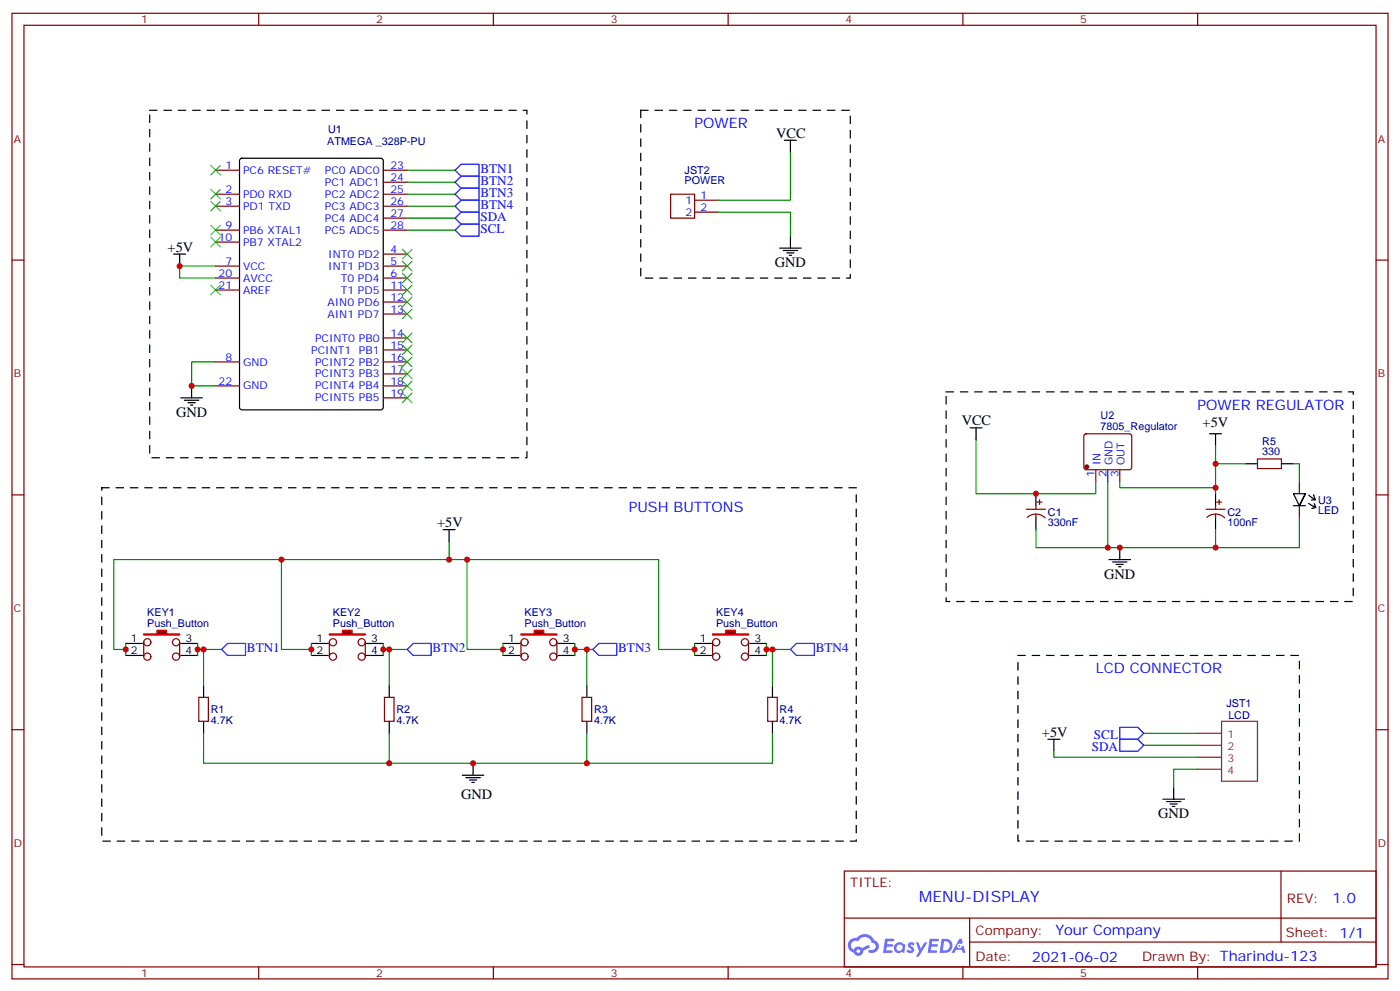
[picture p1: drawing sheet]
<svg xmlns="http://www.w3.org/2000/svg" width="412mm" height="292mm" viewBox="0 0 412 292" stroke-linecap="round" stroke-linejoin="round" font-family="sans-serif">
<g fill="none" stroke="#870000" stroke-width=".35">
<path d="M3.5 3.9h405.4v284.4h-405.4zM7.1 7.4h398.2v277.3h-398.2zM76.2 3.9v3.5M145.3 3.9v3.5M214.5 3.9v3.5M283.6 3.9v3.5M352.8 3.9v3.5M3.5 76.6h3.6M405.3 76.6h3.6M3.5 145.7h3.6M405.3 145.7h3.6M3.5 214.9h3.6"/>
<path d="M405.3 214.9h3.6M248.7 256.5h156.6v28.2h-156.6zM377.3 256.5v20.9M248.7 270.4h156.5M285.6 277.4h119.6M285.6 270.4v14.1M3.5 284h3.6M76.2 284.7v3.6M145.3 284.7v3.6M214.5 284.7v3.6M283.6 284.7v3.6M352.8 284.7v3.6"/>
<path d="M405.3 284h3.6"/>
</g>
<g fill="#5487ff">
<path d="M267.7 277.7a1.22 1.22 0 0 1 1.7 .2l-.4 .6a.47 .47 0 0 0-.3-.4 .47 .47 0 0 0-.5 .2l.1 .2a1.14 1.14 0 0 1 .8 1.8 1.14 1.14 0 0 1-1.9 0l-.2-.2 .5-.6 .7 .5a.29 .29 0 0 0 .3-.3 .29 .29 0 0 0-.2-.3 1.04 1.04 0 0 1-.6-1.7z"/>
<path d="M260.7 276.4h2.4l.3 .2-.2 .5-1.8 .1-.1 .8h1.5l.3 .4-.3 .4h-1.6l-.2 1.1h1.7l.2 .3-.2 .3-2.6 .1z"/>
<path d="M273.8 276.4h2.4l.3 .2-.1 .5-1.8 .1-.2 .8h1.6l.3 .4-.4 .4h-1.6l-.1 1.1h1.7l.2 .3-.2 .3-2.6 .1z"/>
<path d="M282.6 276.4h.7l.3 1.3-.6 .3a.69 .69 0 0 0-1 .3 .69 .69 0 0 0 .4 .9 .69 .69 0 0 0 .9-.6l.5-.2 .6 2.2h-.8l-.2-.9h-1.8l-.5 .9h-.8z"/>
<path d="M269.8 277.5h.8l.6 1.8 1.1-1.8h.9l-2.6 4.2h-.8l.9-1.5z"/>
<path d="M277.4 276.4l-.6 4.2h1.3a2.11 2.11 0 0 0 2.5-2.1 2.11 2.11 0 0 0-2.5-2.1zM278.1 277.2a1.39 1.39 0 0 1 1.7 1.4 1.39 1.39 0 0 1-1.8 1.3h-.3z"/>
<path d="M263.7 278.1a1.54 1.54 0 0 0-.1 2.1 1.54 1.54 0 0 0 2.2 .1l.6 .3 .3-2.3-.2-.3h-.4a1.49 1.49 0 0 0-2.4 .1zM264 279.1a.94 .94 0 0 1 1.8 0 .94 .94 0 0 1-1.8 0z"/>
<path d="M250.4 276.8a2.18 2.18 0 0 0 1.1 3.7 1.44 1.44 0 0 0 1.6 .9 1.44 1.44 0 0 0 1.2-1.4l2-1-.5-.8-1.9 1a1.47 1.47 0 0 0-2.4 .4 1.39 1.39 0 0 1-.7-1.9 1.39 1.39 0 0 1 2-.5 2.12 2.12 0 0 1 2.2-1.3 2.12 2.12 0 0 1 1.9 1.7 1.14 1.14 0 0 1 1.1 1.4 1.14 1.14 0 0 1-1.7 .7 .43 .43 0 0 0-.5 .4 .43 .43 0 0 0 .4 .5 1.98 1.98 0 0 0 2.5-1.2 1.98 1.98 0 0 0-1.2-2.6 3.1 3.1 0 0 0-5.3-.6l-.9 .1zM252.3 280.1a.55 .55 0 0 1 1.1 0 .55 .55 0 0 1-1.1 0z"/>
<circle cx="282.6" cy="278.5" r=".26"/>
</g>
<path d="M70.8 46.8l.5-.2h40.9l.6 .4 .1 73-.5 .6-41.1 .1-.7-.5v-72.9zM37 189.5h3.6M37 193h3.6M308.7 217.7h3.5M310.4 217.7v3.5M342.5 235.3h6.4M343.6 236h4.2M344.7 236.7h2.1M345.4 237.5h.7M345.7 231.8v3.5" fill="none" stroke="#000" stroke-width=".35"/>
<g fill="none" stroke="#870000" stroke-width=".35">
<path d="M63.5 50.1h7.1M63.5 57.2h7.1M112.9 50.1h7M112.9 57.2h7M112.9 53.7h7M63.5 60.7h7.1M63.5 78.4h7.1M63.5 67.8h7.1M63.5 71.3h7.1M112.9 60.7h7M112.9 74.8h7M112.9 78.4h7"/>
<path d="M112.9 67.8h7M112.9 64.2h7M63.5 81.9h7.1M63.5 85.4h7.1M112.9 81.9h7M112.9 85.4h7M112.9 88.9h7M112.9 92.5h7M112.9 99.5h7M63.5 106.6h7.1M63.5 113.6h7.1M112.9 106.6h7"/>
<path d="M112.9 103h7M112.9 110.1h7M112.9 113.6h7M112.9 117.2h7"/>
</g>
<path d="M352.8 215.9h7M352.8 219.5h7M359.8 212.4h10.6v17.6h-10.6zM352.8 223h7M352.8 226.5h7" fill="none" stroke="#8c2424" stroke-width=".35"/>
<path d="M119.9 64.2h14.2M119.9 67.8h14.2M336.9 215.9h15.9M336.9 219.5h15.9M310.4 221.2v1.8h42.4M352.8 226.5h-7.1v5.3" fill="none" stroke="#008700" stroke-width=".35"/>
<path d="M134.1 67.8l1.7-1.8h5.3v3.5h-5.3zM135.8 62.5h5.3v3.5h-5.3l-1.7-1.8zM329.8 217.7h5.3l1.8 1.8-1.8 1.7h-5.3zM329.8 214.2h5.3l1.8 1.7-1.8 1.8h-5.3z" fill="none" stroke="#00f" stroke-width=".35"/>
<path d="M42.3 186.7h3.9v-1.1h2.8v1.1h3.9v.3h-10.6z" fill="#870000" stroke="#f00" stroke-width=".35"/>
<g fill="none" stroke="#870000" stroke-width=".35">
<path d="M42.3 189.1v4.3M52.9 189.1v4.3"/>
<circle cx="43.4" cy="189.1" r="1.06"/>
<circle cx="43.4" cy="193.4" r="1.06"/>
<circle cx="51.9" cy="189.1" r="1.06"/>
<circle cx="51.9" cy="193.4" r="1.06"/>
</g>
<path d="M40.6 189.5h1.4M40.6 193h1.4M53.3 189.5h4.9M53.3 193h4.9M91.7 189.5h3.5M91.7 193h3.5" fill="none" stroke="#000" stroke-width=".35"/>
<path d="M97 186.7h3.9v-1.1h2.8v1.1h3.9v.3h-10.6z" fill="#870000" stroke="#f00" stroke-width=".35"/>
<g fill="none" stroke="#870000" stroke-width=".35">
<path d="M97 189.1v4.3M107.6 189.1v4.3"/>
<circle cx="98.1" cy="189.1" r="1.06"/>
<circle cx="98.1" cy="193.4" r="1.06"/>
<circle cx="106.5" cy="189.1" r="1.06"/>
<circle cx="106.5" cy="193.4" r="1.06"/>
</g>
<path d="M95.2 189.5h1.5M95.2 193h1.5M107.9 189.5h5M107.9 193h5M148.2 189.5h3.5M148.2 193h3.5" fill="none" stroke="#000" stroke-width=".35"/>
<path d="M153.5 186.7h3.8v-1.1h2.9v1.1h3.8v.3h-10.5z" fill="#870000" stroke="#f00" stroke-width=".35"/>
<g fill="none" stroke="#870000" stroke-width=".35">
<path d="M153.5 189.1v4.3M164 189.1v4.3"/>
<circle cx="154.5" cy="189.1" r="1.06"/>
<circle cx="154.5" cy="193.4" r="1.06"/>
<circle cx="163" cy="189.1" r="1.06"/>
<circle cx="163" cy="193.4" r="1.06"/>
</g>
<path d="M151.7 189.5h1.4M151.7 193h1.4M164.4 189.5h4.9M164.4 193h4.9M204.6 189.5h3.5M204.6 193h3.5" fill="none" stroke="#000" stroke-width=".35"/>
<path d="M209.9 186.7h3.9v-1.1h2.8v1.1h3.9v.3h-10.6z" fill="#870000" stroke="#f00" stroke-width=".35"/>
<g fill="none" stroke="#870000" stroke-width=".35">
<path d="M319.5 127.9l.5-.2h12.7l.5 .2 .2 .5-.1 9.5-.6 .4h-13l-.4-.7v-9.2zM322.8 138.3v3.6M329.8 138.3v3.6M302.3 150h5.7M302.6 152.3a3.8 3.8 0 0 1 5.3 .2M305.2 148.9v1.1M305.2 151.4v1M305.5 147.8h1.4M306.2 147.1v1.5M355.2 150h5.7M355.5 152.3a3.8 3.8 0 0 1 5.3 .2M358.1 148.9v1.1"/>
<path d="M358.1 151.4v1M358.4 147.8h1.4M359.1 147.1v1.5M382.8 141.9v10.5M209.9 189.1v4.3M220.5 189.1v4.3M58.6 205.4h2.8v7h-2.8zM113.2 205.4h2.9v7h-2.9zM171.4 205.4h2.9v7h-2.9zM226.1 205.4h2.9v7h-2.9z"/>
<circle cx="211" cy="189.1" r="1.06"/>
<circle cx="211" cy="193.4" r="1.06"/>
<circle cx="219.4" cy="193.4" r="1.06"/>
<circle cx="219.4" cy="189.1" r="1.06"/>
</g>
<g fill="none" stroke="#000" stroke-width=".35">
<path d="M51.2 74.8h3.5M52.9 74.8v3.6M53.3 117.2h6.3M54.3 117.9h4.3M55.4 118.6h2.1M56.1 119.3h.7M56.4 113.6v3.6M285.8 126h3.5M287.5 126v3.5M356.3 127.7h3.5M358.1 127.7v3.6M130.5 156h3.6"/>
<path d="M132.3 156v3.5M305.2 145.4v3.5M305.2 152.4v3.6M358.1 145.4v3.5M358.1 152.4v3.6M208.1 189.5h1.4M208.1 193h1.4M220.8 189.5h5M220.8 193h5M60 201.8v3.6M60 212.4v3.5M114.7 201.8v3.6"/>
<path d="M114.7 212.4v3.5M172.9 201.8v3.6M172.9 212.4v3.5M227.5 201.8v3.6M227.5 212.4v3.5M136.2 228.3h6.3M137.2 229h4.3M138.3 229.7h2.1M139 230.4h.7M139.3 224.8v3.5"/>
</g>
<g fill="none" stroke="#008700" stroke-width=".35">
<path d="M119.9 50.1h14.2M119.9 53.7h14.2M119.9 57.2h14.2M63.5 78.4h-10.6v3.5h10.6M119.9 60.7h14.2M63.5 106.6h-7.1v7h7.1M132.3 159.5v5.3h-98.8v26.4h3.5M82.9 164.8v26.4h8.8M132.3 164.8h5.3v26.4h10.6M137.6 164.8h56.4v26.4h10.6v-1.7M37 189.5v3.5M58.2 189.5v3.5"/>
<path d="M58.2 191.2h7.1M60 191.2v10.6M91.7 189.5v3.5M112.9 191.2h7M112.9 189.5v3.5M114.7 191.2v10.6M148.2 189.5v3.5M169.3 191.2h5.3M169.3 189.5v3.5M172.9 191.2v10.6M204.6 191.2v1.8M225.8 191.2h7"/>
<path d="M225.8 189.5v3.5M227.5 191.2v10.6M60 215.9v8.9h167.5v-8.9M114.7 215.9v8.9M172.9 215.9v8.9"/>
</g>
<path d="M134.1 50.1l1.7-1.7h5.3v3.5h-5.3zM134.1 53.7l1.7-1.8h5.3v3.5h-5.3zM134.1 57.2l1.7-1.8h5.3v3.5h-5.3zM134.1 60.7l1.7-1.8h5.3v3.6h-5.3zM326.3 138.3v3.6M67 189.5h5.3v3.5h-5.3l-1.7-1.8zM121.7 189.5h5.3v3.5h-5.3l-1.8-1.8zM174.6 191.2l1.8-1.7h5.3v3.5h-5.3zM234.6 189.5h5.3v3.5h-5.3l-1.8-1.8z" fill="none" stroke="#00f" stroke-width=".35"/>
<circle cx="320.1" cy="137.4" r=".53" fill="#870000" stroke="#870000" stroke-width=".35"/>
<path d="M381 145.4h3.5l-1.7 3.5 1.7-3.5-1.7 3.5z" fill="#fff" stroke="#000" stroke-width=".35"/>
<g fill="none" stroke="#000" stroke-width=".35">
<path d="M231.1 41.3h3.5M232.8 41.3v3.5M229.7 73.1h6.3M230.7 73.8h4.2M231.8 74.5h2.1M232.5 75.2h.7M232.8 69.5v3.6M366.9 136.6h3.5M377.5 136.6h3.5M381 148.9h3.5M385.5 148.2l2.1 1.2-.5-1.1M385.5 145.8l1.9 1.4-.4-1.4"/>
<path d="M387.3 147.1l-1 .1M387.5 149.5l-1.1 .2M326.7 164.8h6.3M327.7 165.5h4.3M328.8 166.2h2.1M329.5 166.9h.7M329.8 161.3v3.5"/>
</g>
<path d="M232.8 44.8v14.1h-21.1M211.7 62.5h21.1v7M287.5 129.5v15.9h35.3v-3.5M358.1 131.3v14.1M358.1 136.6h8.8M381 136.6h1.8v5.3M305.2 156v5.3h52.9v-5.3M326.3 141.9v19.4M329.8 141.9v1.7h28.3M382.8 152.4v8.9h-24.7" fill="none" stroke="#008700" stroke-width=".35"/>
<path d="M204.6 58.9h7.1M204.6 62.5h7.1M370.4 135.1h7.1v2.9h-7.1z" fill="none" stroke="#870000" stroke-width=".35"/>
<path d="M44.1 32.5h111.1v102.3h-111.1zM188.7 32.5h61.8v49.4h-61.8zM278.7 115.4h119.9v61.7h-119.9zM30 143.6h222.2v104.1h-222.2zM299.9 193h82.9v54.7h-82.9z" fill="none" stroke="#000" stroke-width=".35" stroke-dasharray="2.1 2.1"/>
<g fill="none" stroke="#3c3" stroke-width=".35">
<path d="M62.1 59.3l2.8 2.8M62.1 55.8l2.8 2.8M62.1 48.7l2.8 2.8M64.9 59.3l-2.8 2.8M64.9 55.8l-2.8 2.8M64.9 48.7l-2.8 2.8M62.1 69.9l2.8 2.8M62.1 66.4l2.8 2.8M64.9 69.9l-2.8 2.8M64.9 66.4l-2.8 2.8M118.5 73.4l2.9 2.8M118.5 76.9l2.9 2.9"/>
<path d="M121.4 73.4l-2.9 2.8M121.4 76.9l-2.9 2.9M62.1 84l2.8 2.8M64.9 84l-2.8 2.8M118.5 80.5l2.9 2.8M118.5 84l2.9 2.8M118.5 87.5l2.9 2.8M118.5 91.1l2.9 2.8M118.5 98.1l2.9 2.8M121.4 80.5l-2.9 2.8M121.4 84l-2.9 2.8M121.4 87.5l-2.9 2.8"/>
<path d="M121.4 91.1l-2.9 2.8M121.4 98.1l-2.9 2.8M118.5 101.6l2.9 2.9M118.5 105.2l2.9 2.8M118.5 108.7l2.9 2.8M118.5 112.2l2.9 2.8M118.5 115.7l2.9 2.9M121.4 101.6l-2.9 2.9M121.4 105.2l-2.9 2.8M121.4 108.7l-2.9 2.8M121.4 112.2l-2.9 2.8M121.4 115.7l-2.9 2.9"/>
</g>
<path d="M197.6 57.2h7v7h-7z" fill="none" stroke="#800000" stroke-width=".35"/>
<g fill="#c00">
<circle cx="37" cy="191.2" r=".88"/>
<circle cx="82.9" cy="164.8" r=".88"/>
<circle cx="91.7" cy="191.2" r=".88"/>
<circle cx="132.3" cy="164.8" r=".88"/>
<circle cx="148.2" cy="191.2" r=".88"/>
<circle cx="137.6" cy="164.8" r=".88"/>
<circle cx="204.6" cy="191.2" r=".88"/>
<circle cx="172.9" cy="224.8" r=".88"/>
<circle cx="114.7" cy="224.8" r=".88"/>
<circle cx="58.2" cy="191.2" r=".88"/>
<circle cx="169.3" cy="191.2" r=".88"/>
<circle cx="139.3" cy="224.8" r=".88"/>
<circle cx="225.8" cy="191.2" r=".88"/>
<circle cx="112.9" cy="191.2" r=".88"/>
<circle cx="60" cy="191.2" r=".88"/>
<circle cx="114.7" cy="191.2" r=".88"/>
<circle cx="172.9" cy="191.2" r=".88"/>
<circle cx="227.5" cy="191.2" r=".88"/>
<circle cx="56.4" cy="113.6" r=".88"/>
<circle cx="52.9" cy="78.4" r=".88"/>
<circle cx="305.2" cy="145.4" r=".88"/>
<circle cx="329.8" cy="161.3" r=".88"/>
<circle cx="358.1" cy="161.3" r=".88"/>
<circle cx="358.1" cy="143.6" r=".88"/>
<circle cx="326.3" cy="161.3" r=".88"/>
<circle cx="358.1" cy="136.6" r=".88"/>
</g>
<text font-size="4.6" fill="#00f" x="270.8" y="265.5">MENU-DISPLAY</text>
<g font-size="4.2" fill="#00f">
<text x="204.6" y="37.8">POWER</text>
<text x="352.8" y="120.7">POWER REGULATOR</text>
<text x="185.2" y="150.7">PUSH BUTTONS</text>
<text x="322.8" y="198.3">LCD CONNECTOR</text>
<text x="392.5" y="265.8">1.0</text>
<text x="310.9" y="275.3">Your Company</text>
<text x="304" y="283.1">2021-06-02</text>
</g>
<g font-size="4.2">
<text x="228.6" y="40.6">VCC</text>
<text x="49.4" y="74.1">+5V</text>
<text x="228.2" y="78.7">GND</text>
<text x="51.9" y="122.8">GND</text>
<text x="283.3" y="125.3">VCC</text>
<text x="354.3" y="125.7">+5V</text>
<text x="128.8" y="155.3">+5V</text>
<text x="325.3" y="170.4">GND</text>
<text x="306.9" y="217">+5V</text>
<text x="135.8" y="235.3">GND</text>
<text x="341.1" y="241">GND</text>
</g>
<g font-size="3.9" fill="#00f">
<text x="141.5" y="51">BTN1</text>
<text x="141.5" y="54.5">BTN2</text>
<text x="141.5" y="58">BTN3</text>
<text x="141.5" y="65.1">SDA</text>
<text x="141.5" y="61.6">BTN4</text>
<text x="141.5" y="68.6">SCL</text>
<text x="72.7" y="192.1">BTN1</text>
<text x="127.4" y="192.1">BTN2</text>
<text x="182.1" y="192.1">BTN3</text>
<text x="240.3" y="192.1">BTN4</text>
<text x="321.6" y="221.2">SDA</text>
<text x="322.3" y="217.7">SCL</text>
</g>
<g font-size="3.9" fill="#800">
<text x="250.5" y="261.1">TITLE:</text>
<text x="379.1" y="265.8">REV:</text>
<text x="287.4" y="275.3">Company:</text>
<text x="378.7" y="275.9">Sheet: 1/1</text>
<text x="287.4" y="283">Date:</text>
<text x="336.4" y="283.1">Drawn By: Tharindu-123</text>
</g>
<g font-size="3.2" fill="#800">
<text x="41.6" y="6.9">1</text>
<text x="110.8" y="6.9">2</text>
<text x="179.9" y="6.9">3</text>
<text x="249.1" y="6.9">4</text>
<text x="318.2" y="6.9">5</text>
<text x="4.1" y="42">A</text>
<text x="405.9" y="42">A</text>
<text x="4.1" y="111.2">B</text>
<text x="405.9" y="111.2">B</text>
<text x="4.1" y="180.3">C</text>
<text x="405.9" y="180.3">C</text>
<text x="4.1" y="249.4">D</text>
<text x="405.9" y="249.4">D</text>
<text x="41.6" y="287.7">1</text>
<text x="110.8" y="287.7">2</text>
<text x="179.9" y="287.7">3</text>
<text x="249.1" y="287.7">4</text>
<text x="318.2" y="287.7">5</text>
</g>
<g font-size="3.2" fill="#000080">
<text x="96.7" y="39.1">U1</text>
<text x="96.4" y="42.6">ATMEGA _328P-PU</text>
<text x="201.7" y="51.2">JST2</text>
<text x="201.7" y="54.3">POWER</text>
<text x="324.2" y="123.5">U2</text>
<text x="324.2" y="126.7">7805_Regulator</text>
<text x="371.8" y="130.9">R5</text>
<text x="371.8" y="134.1">330</text>
<text x="388.3" y="148.3">U3</text>
<text x="308.7" y="155">330nF</text>
<text x="308.7" y="151.8">C1</text>
<text x="361.6" y="155">100nF</text>
<text x="361.6" y="151.8">C2</text>
<text x="388.3" y="151.4">LED</text>
<text x="43.4" y="184.5">Push_Button</text>
<text x="43.4" y="181.3">KEY1</text>
<text x="98.1" y="184.5">Push_Button</text>
<text x="98.1" y="181.3">KEY2</text>
<text x="154.5" y="184.5">Push_Button</text>
<text x="154.5" y="181.3">KEY3</text>
<text x="211" y="184.5">Push_Button</text>
<text x="211" y="181.3">KEY4</text>
<text x="361.3" y="208.3">JST1</text>
<text x="62.1" y="213.2">4.7K</text>
<text x="62.1" y="210">R1</text>
<text x="116.8" y="213.2">4.7K</text>
<text x="116.8" y="210">R2</text>
<text x="175" y="213.2">4.7K</text>
<text x="175" y="210">R3</text>
<text x="229.7" y="213.2">4.7K</text>
<text x="229.7" y="210">R4</text>
<text x="361.8" y="211.8">LCD</text>
</g>
<g font-size="3.2" fill="#00f">
<text x="66.4" y="49.8">1</text>
<text x="71.6" y="51.2">PC6 RESET#</text>
<text x="95.7" y="51.2">PC0 ADC0</text>
<text x="115" y="49.8">23</text>
<text x="115" y="53.3">24</text>
<text x="66.4" y="56.8">2</text>
<text x="71.6" y="58.2">PD0 RXD</text>
<text x="95.7" y="54.7">PC1 ADC1</text>
<text x="95.7" y="58.2">PC2 ADC2</text>
<text x="115" y="56.8">25</text>
<text x="206.4" y="58.6">1</text>
<text x="66.4" y="60.4">3</text>
<text x="71.6" y="61.8">PD1 TXD</text>
<text x="95.7" y="61.8">PC3 ADC3</text>
<text x="95.7" y="65.3">PC4 ADC4</text>
<text x="115" y="60.4">26</text>
<text x="115" y="63.9">27</text>
<text x="201.9" y="60">1</text>
<text x="201.9" y="63.5">2</text>
<text x="206.4" y="62.1">2</text>
<text x="64.4" y="70.9">10</text>
<text x="66.4" y="67.4">9</text>
<text x="71.6" y="68.8">PB6 XTAL1</text>
<text x="95.7" y="68.8">PC5 ADC5</text>
<text x="115" y="67.4">28</text>
<text x="66.4" y="78">7</text>
<text x="71.6" y="72.4">PB7 XTAL2</text>
<text x="96.7" y="75.9">INT0 PD2</text>
<text x="115" y="74.5">4</text>
<text x="115" y="78">5</text>
<text x="64.4" y="81.5">20</text>
<text x="71.6" y="79.4">VCC</text>
<text x="71.6" y="82.9">AVCC</text>
<text x="96.7" y="79.4">INT1 PD3</text>
<text x="100.4" y="82.9">T0 PD4</text>
<text x="115" y="81.5">6</text>
<text x="64.4" y="85.1">21</text>
<text x="71.6" y="86.5">AREF</text>
<text x="96.4" y="90">AIN0 PD6</text>
<text x="100.4" y="86.5">T1 PD5</text>
<text x="115" y="85.1">11</text>
<text x="115" y="88.6">12</text>
<text x="96.4" y="93.5">AIN1 PD7</text>
<text x="115" y="92.1">13</text>
<text x="92.8" y="100.6">PCINT0 PB0</text>
<text x="115" y="99.2">14</text>
<text x="66.4" y="106.2">8</text>
<text x="71.6" y="107.6">GND</text>
<text x="91.7" y="104.1">PCINT1</text>
<text x="92.8" y="107.6">PCINT2 PB2</text>
<text x="105.7" y="104.1">PB1</text>
<text x="115" y="102.7">15</text>
<text x="115" y="106.2">16</text>
<text x="64.4" y="113.3">22</text>
<text x="92.8" y="111.2">PCINT3 PB3</text>
<text x="115" y="109.7">17</text>
<text x="115" y="113.3">18</text>
<text x="71.6" y="114.7">GND</text>
<text x="92.8" y="114.7">PCINT4 PB4</text>
<text x="92.8" y="118.2">PCINT5 PB5</text>
<text x="115" y="116.8">19</text>
<text x="324.2" y="137" transform="rotate(-90 324.2 137)">IN</text>
<text x="327.7" y="137" transform="rotate(-90 327.7 137)">GND</text>
<text x="331.3" y="137" transform="rotate(-90 331.3 137)">OUT</text>
<text x="322.4" y="140.5" transform="rotate(-90 322.4 140.5)">1</text>
<text x="326" y="140.5" transform="rotate(-90 326 140.5)">2</text>
<text x="329.5" y="140.5" transform="rotate(-90 329.5 140.5)">3</text>
</g>
<g font-size="3.2">
<text x="38.6" y="189.1">1</text>
<text x="54.7" y="189.1">3</text>
<text x="93.2" y="189.1">1</text>
<text x="109.4" y="189.1">3</text>
<text x="149.7" y="189.1">1</text>
<text x="165.8" y="189.1">3</text>
<text x="206.1" y="189.1">1</text>
<text x="222.2" y="189.1">3</text>
<text x="38.6" y="192.7">2</text>
<text x="54.7" y="192.7">4</text>
<text x="93.2" y="192.7">2</text>
<text x="109.4" y="192.7">4</text>
<text x="149.7" y="192.7">2</text>
<text x="165.8" y="192.7">4</text>
<text x="206.1" y="192.7">2</text>
<text x="222.2" y="192.7">4</text>
</g>
<g font-size="3.2" fill="#8d2323">
<text x="361.6" y="217.3">1</text>
<text x="361.6" y="220.9">2</text>
<text x="361.6" y="224.4">3</text>
<text x="361.6" y="227.9">4</text>
</g>
</svg>
